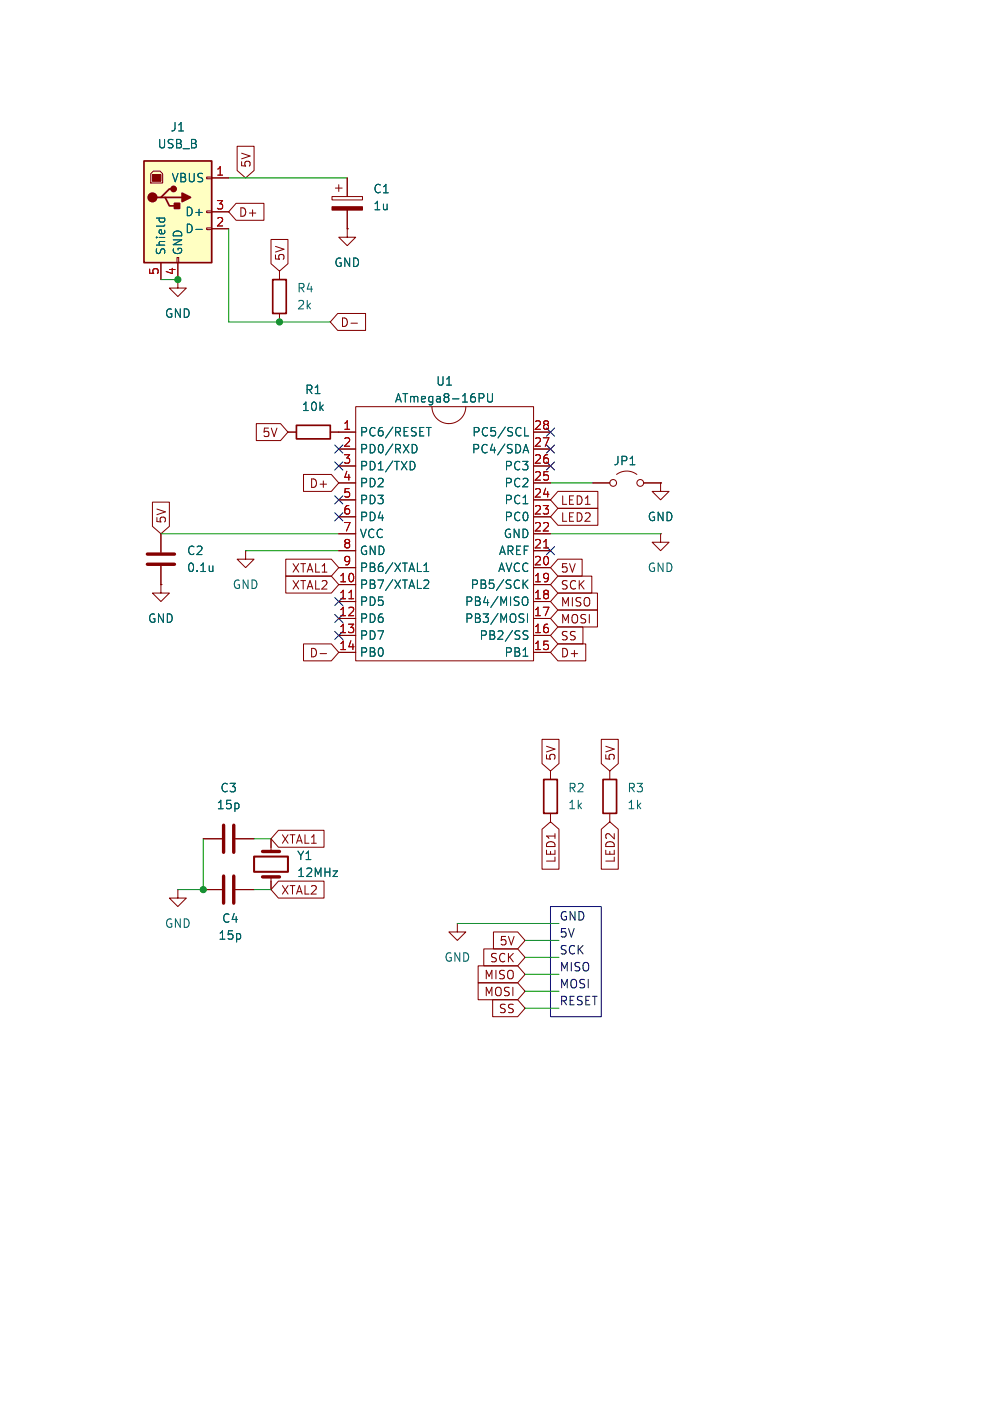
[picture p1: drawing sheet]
<svg xmlns="http://www.w3.org/2000/svg" width="148mm" height="210mm" viewBox="0 0 148 210" stroke-linecap="round" stroke-linejoin="round" font-family="sans-serif">
<g fill="none" stroke="#840000" stroke-width=".15">
<path d="M43.2 64.8h1.2M49.5 64.8h3.8M50.8 67.3h2.5M50.8 77.5h2.5M50.8 74.9h2.5M50.8 72.4h2.5M50.8 69.9h2.5M53.3 61h26.7v38.1h-26.7zM64.8 61a2.54 2.54 0 0 0 2.5 2.5 2.54 2.54 0 0 0 2.5-2.5M80 64.8h2.5M80 67.3h2.5M80 77.5h2.5"/>
<path d="M80 74.9h2.5M80 72.4h2.5M80 69.9h2.5M88.9 72.4h2.5M92.5 71.1a2.54 2.54 0 0 1 3 0M96.5 72.4h2.6M99.1 72.4v1.3h1.2l-1.2 1.2-1.3-1.2h1.3M99.1 72.4h.1M50.8 87.6h2.5M50.8 90.2h2.5M50.8 92.7h2.5M50.8 95.3h2.5"/>
<path d="M50.8 97.8h2.5M50.8 85.1h2.5M50.8 82.6h2.5M50.8 80h2.5M80 87.6h2.5M80 90.2h2.5M80 92.7h2.5M80 95.3h2.5M80 97.8h2.5M80 85.1h2.5M80 82.6h2.5M80 80h2.5"/>
<path d="M99.1 80v1.3h1.2l-1.2 1.3-1.3-1.3h1.3M99.1 80h.1M82.5 115.6v1.2M91.4 115.6v1.2M26.7 133.4v1.2h1.2l-1.2 1.3-1.3-1.3h1.3M26.7 133.4h.1M30.5 125.7h2.8M30.5 133.4h2.8M35.3 125.7h2.8M35.3 133.4h2.8M40.6 125.7v1.9M40.6 131.4v2"/>
<path d="M68.6 138.4v1.3h1.2l-1.2 1.3-1.3-1.3h1.3M68.6 138.4h.1M82.5 121.9v1.3M91.4 121.9v1.3"/>
<circle cx="91.9" cy="72.4" r=".51"/>
<circle cx="96" cy="72.4" r=".51"/>
</g>
<g fill="none" stroke="#006464" stroke-width=".15">
<path d="M71.8 59h.5l.3 .2-.1 .4-.7 .1M73.1 59v1l.3 .3 .3-.1 .1-.2v-1M61.8 66.6a.64 .64 0 0 1 .7 .7 .64 .64 0 0 1-.7 .6M61.8 69.2a.68 .68 0 0 1 .4 .6 .68 .68 0 0 1-.4 .6M63.9 64.1h.8M64.3 64.1v1.2M78.4 67.9l.5-1.3 .4 1.3M78.6 67.5h.6M78.7 64.1v1.2h.6M63.6 87.1l.4-.2 .2 .2 .1 .2-.8 .9h.8M63.6 85.7h.7M63.6 84.8l.3-.4v1.3"/>
<path d="M78.4 92l.2 .1M78.4 92.7l.2 .2-.2 .3M78.5 95l.5 .3 .2 .3-.3 .2h-.5M78.5 89.5a.42 .42 0 0 1 .4 0 .42 .42 0 0 1 .3 .4v.4a.42 .42 0 0 1-.3 .4 .42 .42 0 0 1-.4 0M78.6 87.5l.6 .7M79.1 92v1.3M79.2 94.6h-.5l-.2 .1M79.2 86.9l-.8 .8"/>
</g>
<path d="M52.3 89.8h.7M81.5 82.1h.7" fill="none" stroke="#a90000" stroke-width=".15"/>
<path d="M38.1 128.4h5.1v2.3h-5.1z" fill="none" stroke="#840000" stroke-width=".3"/>
<path d="M33.5 123.7v4.1M33.5 131.3v4.1M35.1 123.7v4.1M35.1 131.3v4.1M39.4 131.4h2.5M39.4 127.6h2.5" fill="none" stroke="#840000" stroke-width=".51"/>
<path d="M44.4 63.8h5.1v2h-5.1zM81.5 116.8h2.1v5.1h-2.1zM90.4 116.8h2.1v5.1h-2.1z" fill="none" stroke="#840000" stroke-width=".25"/>
<path d="M21.6 24.1h10.1v15.3h-10.1z" fill="#ffffc2"/>
<path d="M21.6 24.1h10.1v15.3h-10.1zM24.1 29.6h.7l.6 1.3h1.3M24.8 29.6h2.5M26 28.3h-.6l-1.3 1.3h-.6M40.9 41.9h2v5.1h-2z" fill="none" stroke="#840000" stroke-width=".25"/>
<g fill="#840000" stroke="#840000" stroke-width=".25">
<path d="M27.3 29l1.3 .6-1.3 .6z"/>
<path d="M26.2 30.5h.7v.7h-.7z"/>
<circle cx="22.9" cy="29.6" r=".63"/>
<circle cx="26" cy="28.3" r=".38"/>
</g>
<g fill="#840000" stroke="#840000" stroke-width=".15">
<path d="M22.9 26.2h1.2v1h-1.2z"/>
<path d="M49.8 31h4.6v.5h-4.6z"/>
</g>
<g fill="none" stroke="#840000" stroke-width=".15">
<path d="M23 25.7h1l.4 .3v1.4h-1.8v-1.4zM24.1 39.4v2.5M26.5 38.6h.3v.8h-.3zM26.7 39.4v3.8h1.2l-1.2 1.3-1.3-1.3h1.3M31 34.2h.7v.2h-.7zM31 31.6h.7v.3h-.7zM31 26.5h.7v.3h-.7zM31.7 26.7h2.6M31.7 34.3h2.6M31.7 31.8h2.6M35.4 30.5h4.2v2.5h-4.2l-1.1-1.2zM35.6 21.9h2.5v3.7l-1.3 1.1-1.2-1.1z"/>
<path d="M40.6 35.9h2.6v3.6l-1.3 1.1-1.3-1.1zM49.8 29.5h4.6v.5h-4.6zM50.3 28.2h1M50.8 27.7v1M52.1 34.3v1.3h1.2l-1.2 1.2-1.3-1.2h1.3M52.1 34.3h.1M52.1 26.7v2.8M52.1 31.5v2.8M41.9 40.6v1.3M41.9 47v1.3M50.6 47h4.2v2.5h-4.2l-1.1-1.2zM52.6 48.4h1"/>
<path d="M22.9 75.3h2.5v3.6l-1.3 1.1-1.2-1.1zM38.4 63.5h3.7l1.1 1.3-1.1 1.2h-3.7zM43.2 64.8h1.2M45.5 71.1h4.2l1.1 1.3-1.1 1.3h-4.2zM49.5 64.8h3.8M50.8 72.4h2.5M50.8 67.3h2.5M50.8 77.5h2.5M50.8 74.9h2.5M50.8 69.9h2.5M80 64.8h2.5M80 72.4h2.5"/>
<path d="M80 67.3h2.5M80 77.5h2.5M80 74.9h2.5M80 69.9h2.5M83.7 76.2h6v2.5h-6l-1.2-1.2zM83.7 73.7h6v2.5h-6l-1.2-1.3zM88.9 72.4h2.5M96.5 72.4h2.6M99.1 72.4h.1M24.1 87.6v1.3h1.3l-1.3 1.3-1.2-1.3h1.2M24.1 87.6h.1M24.1 80v2.8"/>
<path d="M24.1 84.8v2.8M36.8 82.6v1.2h1.3l-1.3 1.3-1.2-1.3h1.2M36.8 82.6h.1M42.9 83.8h6.8l1.1 1.3-1.1 1.3h-6.8zM42.9 86.4h6.8l1.1 1.2-1.1 1.3h-6.8zM45.5 96.5h4.2l1.1 1.3-1.1 1.3h-4.2zM48 98h1M50.8 87.6h2.5M50.8 90.2h2.5M50.8 92.7h2.5M50.8 95.3h2.5M50.8 97.8h2.5"/>
<path d="M50.8 85.1h2.5M50.8 82.6h2.5M50.8 80h2.5M80 87.6h2.5M80 90.2h2.5M80 92.7h2.5M80 95.3h2.5M80 97.8h2.5M80 85.1h2.5M80 82.6h2.5M80 80h2.5M83.7 91.4h5.9v2.6h-5.9l-1.2-1.3z"/>
<path d="M83.7 83.8h3.6v2.6h-3.6l-1.2-1.3zM83.7 88.9h5.9v2.5h-5.9l-1.2-1.2zM83.7 86.4h5v2.5h-5l-1.2-1.3zM83.7 94h3.7v2.5h-3.7l-1.2-1.2zM83.7 96.5h4.1v2.6h-4.1l-1.2-1.3zM81.3 110.8h2.5v3.7l-1.3 1.1-1.2-1.1zM90.2 110.8h2.5v3.7l-1.3 1.1-1.2-1.1zM30.5 133.4h2.8M30.5 125.7h2.8M35.3 133.4h2.8M35.3 125.7h2.8M40.6 125.7v1.3"/>
<path d="M40.6 132.1v1.3M41.8 132.1h6.8v2.5h-6.8l-1.2-1.2zM41.8 124.5h6.8v2.5h-6.8l-1.2-1.3zM74 139.7h3.6l1.1 1.3-1.1 1.2h-3.6zM81.3 124.3l1.2-1.1 1.3 1.1v6h-2.5zM90.2 124.3l1.2-1.1 1.3 1.1v6h-2.5zM71.7 144.8h5.9l1.1 1.3-1.1 1.2h-5.9zM71.7 147.3h5.9l1.1 1.3-1.1 1.3h-5.9zM72.5 142.2h5.1l1.1 1.3-1.1 1.3h-5.1zM73.9 149.9h3.7l1.1 1.2-1.1 1.3h-3.7z"/>
</g>
<g fill="none" stroke="#006464" stroke-width=".15">
<path d="M23.4 32.7h1.3M23.9 32.7v.4M24.6 32.7l.1 .4M29.4 34.4h.9M71.8 59h.5l.3 .2-.1 .4-.7 .1M73.1 59v1l.3 .3 .3-.1 .1-.2v-1M61.8 66.6a.64 .64 0 0 1 .7 .7 .64 .64 0 0 1-.7 .6M61.8 69.2a.68 .68 0 0 1 .4 .6 .68 .68 0 0 1-.4 .6M63.9 64.1h.8M64.3 64.1v1.2M78.4 67.9l.5-1.3 .4 1.3M78.6 67.5h.6"/>
<path d="M78.7 64.1v1.2h.6M31.9 84.8v.9M31.9 85.5v.1M63.6 87.1l.4-.2 .2 .2 .1 .2-.8 .9h.8M63.6 85.7h.7M63.6 84.8l.3-.4v1.3M78.4 92l.2 .1M78.4 92.7l.2 .2-.2 .3M78.5 95l.5 .3 .2 .3-.3 .2h-.5M78.5 89.5a.42 .42 0 0 1 .4 0 .42 .42 0 0 1 .3 .4v.4a.42 .42 0 0 1-.3 .4 .42 .42 0 0 1-.4 0M78.6 87.5l.6 .7M79.1 92v1.3"/>
<path d="M79.2 94.6h-.5l-.2 .1M79.2 86.9l-.8 .8"/>
</g>
<path d="M22.1 84.6h4.1M22.1 83.1h4.1" fill="none" stroke="#840000" stroke-width=".51"/>
<path d="M82.5 135.9h7.7v16.5h-7.7z" fill="none" stroke="#0000c2" stroke-width=".15"/>
<g fill="none" stroke="#009600" stroke-width=".15">
<path d="M34.3 26.7h17.8M34.3 34.3v14h15.2M24.1 41.9h2.6M82.5 72.4h6.4M24.1 80h26.7M36.8 82.6h14M82.5 80h16.6M30.5 125.7v7.7h-3.8M38.1 125.7h2.5M38.1 133.4h2.5M68.6 138.4h15.2M78.7 151.1h5.1"/>
<path d="M78.7 141h5.1M78.7 143.5h5.1M78.7 148.6h5.1M78.7 146.1h5.1"/>
</g>
<g fill="none" stroke="#000084" stroke-width=".15">
<path d="M50.2 66.7l1.2 1.2M50.2 74.3l1.2 1.2M50.2 69.2l1.2 1.3M50.2 76.9l1.2 1.2M51.4 66.7l-1.2 1.2M51.4 74.3l-1.2 1.2M51.4 69.2l-1.2 1.3M51.4 76.9l-1.2 1.2M81.9 69.2l1.3 1.3M81.9 66.7l1.3 1.2M81.9 64.2l1.3 1.2M83.2 69.2l-1.3 1.3"/>
<path d="M83.2 66.7l-1.3 1.2M83.2 64.2l-1.3 1.2M50.2 94.6l1.2 1.3M50.2 92.1l1.2 1.2M50.2 89.6l1.2 1.2M51.4 94.6l-1.2 1.3M51.4 92.1l-1.2 1.2M51.4 89.6l-1.2 1.2M81.9 81.9l1.3 1.3M83.2 81.9l-1.3 1.3"/>
</g>
<path d="M52.3 89.8h.7M81.5 82.1h.7" fill="none" stroke="#a90000" stroke-width=".15"/>
<g fill="#009600" stroke="#009600" stroke-width=".15">
<circle cx="41.9" cy="48.3" r=".46"/>
<circle cx="26.7" cy="41.9" r=".46"/>
<circle cx="30.5" cy="133.4" r=".46"/>
</g>
<g font-size="1.8" fill="#006464">
<text x="23.5" y="22.5">USB_B</text>
<text x="25.5" y="19.9">J1</text>
<text x="25.6" y="27.5">VBUS</text>
<text x="55.9" y="29.2">C1</text>
<text x="27.7" y="35.2">D-</text>
<text x="27.7" y="32.6">D+</text>
<text x="55.9" y="31.7">1u</text>
<text x="25" y="38.4" transform="rotate(-90 25 38.4)">Shield</text>
<text x="27.5" y="38.4" transform="rotate(-90 27.5 38.4)">GND</text>
<text x="50" y="40.2">GND</text>
<text x="24.6" y="47.9">GND</text>
<text x="44.5" y="44">R4</text>
<text x="44.5" y="46.6">2k</text>
<text x="45.6" y="59.3">R1</text>
<text x="65.3" y="58">U1</text>
<text x="45.2" y="61.8">10k</text>
<text x="53.8" y="65.6">PC6/RESET</text>
<text x="59.1" y="60.6">ATmega8-16PU</text>
<text x="70.7" y="65.6">PC5/SCL</text>
<text x="53.8" y="68.2">PD0/RXD</text>
<text x="53.8" y="70.7">PD1/TXD</text>
<text x="70.7" y="68.2">PC4/SDA</text>
<text x="75.5" y="70.7">PC3</text>
<text x="91.9" y="70">JP1</text>
<text x="53.8" y="73.3">PD2</text>
<text x="53.8" y="75.8">PD3</text>
<text x="75.5" y="75.8">PC1</text>
<text x="75.5" y="73.3">PC2</text>
<text x="27.9" y="83.4">C2</text>
<text x="53.8" y="78.3">PD4</text>
<text x="53.8" y="80.9">VCC</text>
<text x="53.8" y="83.4">GND</text>
<text x="74.7" y="83.4">AREF</text>
<text x="75.4" y="80.9">GND</text>
<text x="75.5" y="78.3">PC0</text>
<text x="97" y="78.3">GND</text>
<text x="27.9" y="86">0.1u</text>
<text x="34.8" y="88.5">GND</text>
<text x="53.8" y="88.5">PB7/XTAL2</text>
<text x="53.8" y="86">PB6/XTAL1</text>
<text x="70.5" y="88.5">PB5/SCK</text>
<text x="74.6" y="86">AVCC</text>
<text x="97" y="86">GND</text>
<text x="22.1" y="93.6">GND</text>
<text x="53.8" y="91">PD5</text>
<text x="53.8" y="93.6">PD6</text>
<text x="69.6" y="93.6">PB3/MOSI</text>
<text x="69.6" y="91">PB4/MISO</text>
<text x="53.8" y="96.1">PD7</text>
<text x="53.8" y="98.7">PB0</text>
<text x="71.8" y="96.1">PB2/SS</text>
<text x="75.5" y="98.7">PB1</text>
<text x="32.9" y="119">C3</text>
<text x="85.1" y="119">R2</text>
<text x="94" y="119">R3</text>
<text x="32.4" y="121.5">15p</text>
<text x="85.1" y="121.5">1k</text>
<text x="94" y="121.5">1k</text>
<text x="44.5" y="129.1">Y1</text>
<text x="44.5" y="131.7">12MHz</text>
<text x="24.6" y="139.3">GND</text>
<text x="32.7" y="141.1">15p</text>
<text x="33.2" y="138.5">C4</text>
<text x="66.5" y="144.4">GND</text>
</g>
<g font-size="1.8" fill="#a90000">
<text x="32.3" y="26.4">1</text>
<text x="32.3" y="34">2</text>
<text x="32.3" y="31.5">3</text>
<text x="23.9" y="41.3" transform="rotate(-90 23.9 41.3)">5</text>
<text x="26.4" y="41.3" transform="rotate(-90 26.4 41.3)">4</text>
<text x="51.4" y="64.5">1</text>
<text x="80" y="64.5">28</text>
<text x="51.4" y="67.1">2</text>
<text x="51.4" y="69.6">3</text>
<text x="80" y="69.6">26</text>
<text x="80" y="67.1">27</text>
<text x="51.4" y="72.1">4</text>
<text x="51.4" y="74.7">5</text>
<text x="51.4" y="77.2">6</text>
<text x="80" y="77.2">23</text>
<text x="80" y="74.7">24</text>
<text x="80" y="72.1">25</text>
<text x="51.4" y="79.8">7</text>
<text x="51.4" y="82.3">8</text>
<text x="80" y="82.3">21</text>
<text x="80" y="79.8">22</text>
<text x="50.8" y="87.4">10</text>
<text x="50.8" y="89.9">11</text>
<text x="51.4" y="84.8">9</text>
<text x="80" y="89.9">18</text>
<text x="80" y="87.4">19</text>
<text x="80" y="84.8">20</text>
<text x="50.8" y="92.5">12</text>
<text x="50.8" y="95">13</text>
<text x="80" y="95">16</text>
<text x="80" y="92.5">17</text>
<text x="50.8" y="97.5">14</text>
<text x="80" y="97.5">15</text>
</g>
<g font-size="1.8" fill="#840000">
<text x="37.8" y="25.2" transform="rotate(-90 37.8 25.2)">5V</text>
<text x="35.7" y="32.7">D+</text>
<text x="42.9" y="39.2" transform="rotate(-90 42.9 39.2)">5V</text>
<text x="51" y="49.2">D-</text>
<text x="39.2" y="65.7">5V</text>
<text x="46.3" y="73.3">D+</text>
<text x="84" y="75.9">LED1</text>
<text x="25.1" y="78.6" transform="rotate(-90 25.1 78.6)">5V</text>
<text x="84" y="78.4">LED2</text>
<text x="43.7" y="86">XTAL1</text>
<text x="43.7" y="88.6">XTAL2</text>
<text x="84" y="86">5V</text>
<text x="84" y="88.6">SCK</text>
<text x="84" y="93.7">MOSI</text>
<text x="84" y="91.1">MISO</text>
<text x="46.3" y="98.7">D-</text>
<text x="84" y="96.2">SS</text>
<text x="84" y="98.7">D+</text>
<text x="83.5" y="114.1" transform="rotate(-90 83.5 114.1)">5V</text>
<text x="92.4" y="114.1" transform="rotate(-90 92.4 114.1)">5V</text>
<text x="42.1" y="126.7">XTAL1</text>
<text x="83.5" y="129.5" transform="rotate(-90 83.5 129.5)">LED1</text>
<text x="92.4" y="129.5" transform="rotate(-90 92.4 129.5)">LED2</text>
<text x="42.1" y="134.3">XTAL2</text>
<text x="74.8" y="141.9">5V</text>
<text x="72.5" y="147">MISO</text>
<text x="72.5" y="149.5">MOSI</text>
<text x="73.4" y="144.5">SCK</text>
<text x="74.7" y="152.1">SS</text>
</g>
<g font-size="1.8" fill="#0f0f0f">
<text x="83.8" y="140.6">5V</text>
<text x="83.8" y="138.1">GND</text>
<text x="83.8" y="143.2">SCK</text>
<text x="83.8" y="145.7">MISO</text>
<text x="83.8" y="148.2">MOSI</text>
<text x="83.8" y="150.8">RESET</text>
</g>
</svg>
